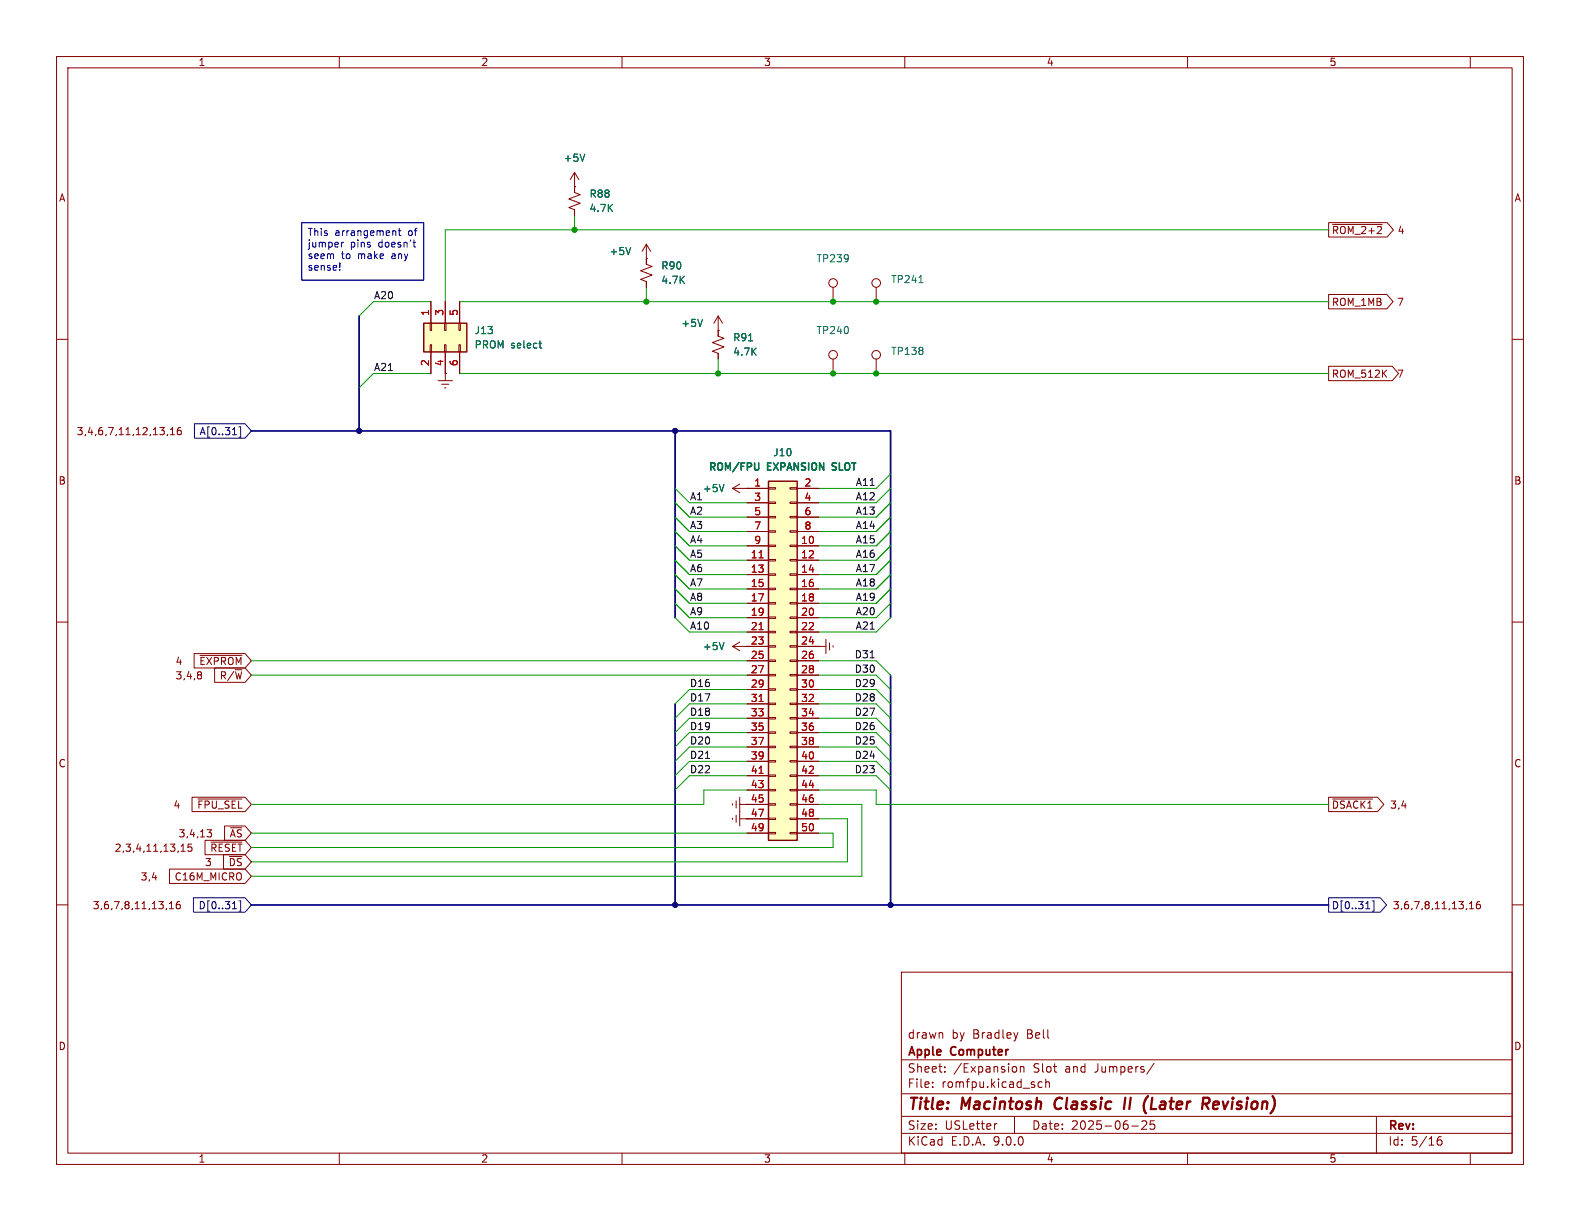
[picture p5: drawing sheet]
<svg xmlns="http://www.w3.org/2000/svg" width="279mm" height="216mm" viewBox="0 0 279 216" stroke-linecap="round" stroke-linejoin="round" font-family="sans-serif">
<g fill="none" stroke="#840000" stroke-width=".18">
<path d="M10 10h259.4v195.9h-259.4zM12 12h255.4v191.9h-255.4zM60 10v2M110 10v2M160 10v2M210 10v2M260 10v2M10 60h2M267.4 60h2M10 110h2M267.4 110h2M10 160h2"/>
<path d="M159.4 171.9h108v32h-108zM267.4 160h2M159.4 197.4h108M159.4 193.4h108M159.4 187.4h108M164.9 192.1v.2M164.9 191.4v.1M166.6 182.7l.1 .9M167.1 189.4v.2M167.1 188.7v.1M176.3 198.7l-.3 .1M179.4 197.4v3"/>
<path d="M179.5 188.6l.3 .3v.4l-.3 .3M180 182.6l-.4 1M180.4 188.7l.2-.1 .4 .1 .1 .9M180.4 188.6v1M184.3 191.4l-.4-.1-.3 .3v.4l.1 .2h.6M184.9 191.4l.2-.1 .4 .1 .1 .9M184.9 190.8v1.5M200.1 199.1h1.2M201.9 198.3l.6-.1 .2 .1 .1 .3-.9 1.1h.9M204.1 188l-1.3 1.9M204.1 198.2h-.7v.7l.2-.1h.5l.1 .2-.1 .5-.2 .2-.5-.2M243.4 197.4v6.5"/>
<path d="M60 203.9v2M110 203.9v2M159.4 200.4h108M160 203.9v2M210 203.9v2M254.1 201.8l.3-.2h.5l.1 .2v.4l-.3 .3-.4-.1-.2-.2M254.9 201a.59 .59 0 0 0-.8 .6M260 203.9v2"/>
</g>
<path d="M186.8 194.4a1.27 1.27 0 0 0 0 1.6M199 194.1l-.3 2M203 193.8l-.1 .1M203.8 194.1l-.3 2h1M213.2 195.2l.5 .9M213.6 194.1l.1 .1a.54 .54 0 0 1-.1 .9M215.3 194.8l-.6 .1-.2 .9 .2 .3h.4M215.5 195.2l-1 .2" fill="none" stroke="#840000" stroke-width=".4"/>
<path d="M74.9 57.2h7.6v5h-7.6z" fill="#ffffc2"/>
<path d="M74.9 57.2h7.6v5h-7.6z" fill="none" stroke="#840000" stroke-width=".25"/>
<path d="M76.1 57.2h.2v1.2h-.2zM76.2 53.3v3.9M78.6 57.2h.3v1.2h-.3zM78.7 53.3v3.9M81.2 57.2h.2v1.2h-.2zM81.3 53.3v3.9M76.1 61h.2v1.2h-.2zM76.2 62.2v3.8M78.6 61h.3v1.2h-.3zM78.7 62.2v3.8M81.2 61h.2v1.2h-.2zM81.3 62.2v3.8" fill="none" stroke="#840000" stroke-width=".18"/>
<path d="M95.3 60.7h.5M95.5 61.4l.3 .1" fill="none" stroke="#006464" stroke-width=".18"/>
<path d="M135.9 85.1h5.1v63.5h-5.1z" fill="#ffffc2"/>
<path d="M135.9 85.1h5.1v63.5h-5.1z" fill="none" stroke="#840000" stroke-width=".25"/>
<g fill="none" stroke="#840000" stroke-width=".18">
<path d="M101.6 33h.1M101.6 30.5v3.5l1 .4-2 .8 2 .7-2 .8 1 .4v1M101.6 30.5l.8 1.3M101.6 30.5l-.8 1.3M234.9 39.4h10.4l1.1 1.2-1.1 1.3h-10.4zM235.7 39.7h8.7M76.2 53.3v3.9M78.7 53.3v3.9M81.3 53.3v3.9M114.3 45.7h.1M114.3 43.2v3.5l1 .4-2 .8 2 .7-2 .8 1 .4v1M114.3 43.2l.8 1.3"/>
<path d="M114.3 43.2l-.8 1.3M127 55.9v3.5l1 .4-2 .8 2 .7-2 .8 1 .4v1M127 58.4h.1M127 55.9l.8 1.3M127 55.9l-.8 1.3M147.3 50.8v2.5M154.9 50.8v2.5M234.9 52.1h10.3l1.1 1.2-1.1 1.3h-10.3zM29.7 76.8l-.2 .3M30.1 76.9h.8M30.1 76l.4-.4v1.3M32 75.6l-.4 .1a.86 .86 0 0 0 0 1.2l.4-.2 .1-.4-.3-.2h-.3l-.2 .2"/>
<path d="M76.2 62.2v3.8M77.5 67.3h2.5M78.1 67.9h1.3M78.6 68.6h.3M78.7 66h.1M78.7 62.2v5.1M81.3 62.2v3.8M147.3 63.5v2.5M154.9 63.5v2.5M234.9 64.8h11.3l1.1 1.2-1.1 1.3h-11.3zM129.5 86.4h6.4M129.5 86.4l1.3 .7"/>
<path d="M130.8 85.6l-1.3 .8M132.1 86.4h.1M132.1 88.9h3.8M132.1 91.4h3.8M132.1 94h3.8M132.1 96.5h3.8M132.1 99.1h3.8M135.9 86.2h1.3v.3h-1.3zM135.9 88.8h1.3v.2h-1.3zM135.9 91.3h1.3v.3h-1.3zM135.9 93.9h1.3v.2h-1.3zM135.9 96.4h1.3v.2h-1.3z"/>
<path d="M135.9 98.9h1.3v.3h-1.3zM139.7 86.2h1.3v.3h-1.3zM139.7 88.8h1.3v.2h-1.3zM139.7 91.3h1.3v.3h-1.3zM139.7 93.9h1.3v.2h-1.3zM139.7 96.4h1.3v.2h-1.3zM139.7 98.9h1.3v.3h-1.3zM141 86.4h3.8M141 88.9h3.8M141 91.4h3.8M141 94h3.8M141 96.5h3.8"/>
<path d="M141 99.1h3.8M34.3 115.6h9l1.1 1.2-1.1 1.3h-9zM35.4 115.9h7.4M35.4 118.8l.2 .2-.2 .3 .2 .3v.2l-.2 .3M38 118.1h5.3l1.1 1.3-1.1 1.3h-5.3zM129.5 114.3h6.4M129.5 114.3l1.3 .8M130.8 113.5l-1.3 .8M132.1 114.3h.1M132.1 101.6h3.8M132.1 104.1h3.8M132.1 106.7h3.8"/>
<path d="M132.1 109.2h3.8M132.1 111.8h3.8M132.1 116.8h3.8M132.1 119.4h3.8M135.9 101.5h1.3v.2h-1.3zM135.9 104h1.3v.3h-1.3zM135.9 106.6h1.3v.2h-1.3zM135.9 109.1h1.3v.2h-1.3zM135.9 111.6h1.3v.3h-1.3zM135.9 114.2h1.3v.2h-1.3zM135.9 116.7h1.3v.3h-1.3zM135.9 119.3h1.3v.2h-1.3z"/>
<path d="M139.7 101.5h1.3v.2h-1.3zM139.7 104h1.3v.3h-1.3zM139.7 106.6h1.3v.2h-1.3zM139.7 109.1h1.3v.2h-1.3zM139.7 111.6h1.3v.3h-1.3zM139.7 114.2h1.3v.2h-1.3zM139.7 116.7h1.3v.3h-1.3zM139.7 119.3h1.3v.2h-1.3zM141 101.6h3.8M141 104.1h3.8M141 106.7h3.8M141 109.2h3.8"/>
<path d="M141 111.8h3.8M141 114.3h5M141 116.8h3.8M141 119.4h3.8M144.8 114.3h.1M146 113v2.6M146.7 113.7v1.2M147.3 114.2v.2M132.1 121.9h3.8M132.1 124.5h3.8M132.1 127h3.8M132.1 129.5h3.8"/>
<path d="M132.1 132.1h3.8M132.1 134.6h3.8M132.1 137.2h3.8M132.1 139.7h3.8M135.9 121.8h1.3v.2h-1.3zM135.9 124.3h1.3v.3h-1.3zM135.9 126.9h1.3v.2h-1.3zM135.9 129.4h1.3v.3h-1.3zM135.9 132h1.3v.2h-1.3zM135.9 134.5h1.3v.2h-1.3zM135.9 137h1.3v.3h-1.3zM135.9 139.6h1.3v.2h-1.3z"/>
<path d="M139.7 121.8h1.3v.2h-1.3zM139.7 124.3h1.3v.3h-1.3zM139.7 126.9h1.3v.2h-1.3zM139.7 129.4h1.3v.3h-1.3zM139.7 132h1.3v.2h-1.3zM139.7 134.5h1.3v.2h-1.3zM139.7 137h1.3v.3h-1.3zM139.7 139.6h1.3v.2h-1.3zM141 121.9h3.8M141 124.5h3.8M141 127h3.8M141 129.5h3.8"/>
<path d="M141 132.1h3.8M141 134.6h3.8M141 137.2h3.8M141 139.7h3.8M30 159.8l.3-.4v1.3M30 153.7h13.3l1.1 1.2-1.1 1.3h-13.3zM31.8 159.4l-.4 .1a.86 .86 0 0 0 0 1.2l.4-.1 .1-.5-.2-.2h-.3l-.2 .2M32 150.5h.7M32 149.6l.4-.3v1.2M33.9 149.3h-.6l-.1 .6 .2-.2 .4 .1 .1 .2v.4l-.2 .1-.5-.1M34 141h9.3l1.1 1.2-1.1 1.3h-9.3zM35 141.3h7.8"/>
<path d="M36.3 148.6h7l1.1 1.3-1.1 1.2h-7zM36.6 146.7h.8l-.4 .5 .3 .1 .1 .4-.2 .3h-.4M37.3 148.9h5.5M39.5 151.1h3.8l1.1 1.3-1.1 1.3h-3.8zM39.7 146h3.6l1.1 1.3-1.1 1.3h-3.6zM129.5 142.1v.3M129.5 144.7v.2M130.2 141.6v1.3M130.2 144.1v1.3M130.8 142.2h5.1M130.8 144.8h5.1M130.8 141v5.1"/>
<path d="M132.1 142.2h.1M132.1 144.8h.1M132.1 147.3h3.8M135.9 142.1h1.3v.3h-1.3zM135.9 144.7h1.3v.2h-1.3zM135.9 147.2h1.3v.2h-1.3zM139.7 142.1h1.3v.3h-1.3zM139.7 144.7h1.3v.2h-1.3zM139.7 147.2h1.3v.2h-1.3zM141 142.2h3.8M141 144.8h3.8M141 147.3h3.8"/>
<path d="M234.9 141h8.7l1.1 1.2-1.1 1.3h-8.7zM235.7 141.3h7M259.9 159.8l.3-.4v1.3M261.7 159.4l-.4 .1a.86 .86 0 0 0 0 1.2l.4-.1 .1-.5-.2-.2h-.3l-.2 .2M30 160.7h.7M259.9 160.7h.7"/>
<circle cx="147.3" cy="50" r=".76"/>
<circle cx="154.9" cy="50" r=".76"/>
<circle cx="147.3" cy="62.7" r=".76"/>
<circle cx="154.9" cy="62.7" r=".76"/>
</g>
<path d="M134.2 98.6h.8M134.2 111.3h.8M134.2 124h.8M134.2 136.7h.8" fill="none" stroke="#a90000" stroke-width=".18"/>
<path d="M134.2 81.9v1l-.2 .2h-.3" fill="none" stroke="#006464" stroke-width=".25"/>
<path d="M103.4 27.2l-.4 1.3M111.5 43.8l-.4 1.2M124.2 56.5l-.4 1.2M162.5 50h.7M95.3 60.7h.5M95.5 61.4l.3 .1M132.4 60.3h.7M128 85.7l-.4 1.2M128 113.6l-.4 1.3" fill="none" stroke="#006464" stroke-width=".18"/>
<path d="M34.4 74.9h8.9l1.1 1.3-1.1 1.3h-8.9zM41.1 76.9h.7M42.3 75.5h.3v1.8h-.3M34.2 158.7h9.1l1.1 1.3-1.1 1.3h-9.1zM42.3 159.3h.3v1.8h-.3M234.9 158.7h9.2l1.1 1.3-1.1 1.3h-9.2zM242.7 159.3h.3v1.8h-.3M41.1 160.7h.7M241.5 160.7h.7" fill="none" stroke="#000084" stroke-width=".18"/>
<path d="M153.9 116.3h.7M124.7 134.1h.8" fill="none" stroke="#0f0f0f" stroke-width=".18"/>
<path d="M63.5 55.9v20.3M44.4 76.2h113.1v33M119.4 76.2v33M157.5 119.4v40.6M119.4 124.5v35.5M44.4 160h190.5" fill="none" stroke="#000084" stroke-width=".3"/>
<g fill="none" stroke="#009600" stroke-width=".18">
<path d="M101.6 38.1v2.5M76.2 53.3h-10.2l-2.5 2.6M81.3 53.3h153.6M114.3 50.8v2.5M234.9 40.6h-156.2v12.7M76.2 66h-10.2l-2.5 2.6M81.3 66h153.6M127 63.5v2.5M119.4 88.9l2.5 2.5h10.2M119.4 99.1l2.5 2.5h10.2M119.4 96.5l2.5 2.6h10.2M119.4 94l2.5 2.5h10.2"/>
<path d="M119.4 86.4l2.5 2.5h10.2M119.4 91.4l2.5 2.6h10.2M157.5 88.9l-2.6 2.5h-10.1M157.5 99.1l-2.6 2.5h-10.1M157.5 96.5l-2.6 2.6h-10.1M157.5 94l-2.6 2.5h-10.1M157.5 83.8l-2.6 2.6h-10.1M157.5 86.4l-2.6 2.5h-10.1M157.5 91.4l-2.6 2.6h-10.1M44.4 116.8h87.7M44.4 119.4h87.7M119.4 101.6l2.5 2.5h10.2"/>
<path d="M119.4 106.7l2.5 2.5h10.2M119.4 109.2l2.5 2.6h10.2M119.4 104.1l2.5 2.6h10.2M144.8 116.8h10.1l2.6 2.6M144.8 119.4h10.1l2.6 2.5M157.5 101.6l-2.6 2.5h-10.1M157.5 106.7l-2.6 2.5h-10.1M157.5 109.2l-2.6 2.6h-10.1M157.5 104.1l-2.6 2.6h-10.1M132.1 121.9h-10.2l-2.5 2.6M132.1 132.1h-10.2l-2.5 2.5M132.1 137.2h-10.2l-2.5 2.5"/>
<path d="M132.1 139.7h-7.6v2.5h-80.1M132.1 134.6h-10.2l-2.5 2.6M132.1 129.5h-10.2l-2.5 2.6M132.1 127h-10.2l-2.5 2.5M132.1 124.5h-10.2l-2.5 2.5M144.8 121.9h10.1l2.6 2.6M144.8 132.1h10.1l2.6 2.5M144.8 137.2h10.1l2.6 2.5M144.8 139.7h10.1v2.5h80M144.8 134.6h10.1l2.6 2.6M144.8 129.5h10.1l2.6 2.6M144.8 127h10.1l2.6 2.5"/>
<path d="M144.8 124.5h10.1l2.6 2.5M44.4 147.3h87.7M144.8 142.2h7.6v12.7h-108M144.8 147.3h2.5v2.6h-102.9M144.8 144.8h5.1v7.6h-105.5"/>
</g>
<path d="M53.3 39.4h21.6v10.1h-21.6zM60 46.6l.1 .7M60.1 47.7v.1M60.1 46.5v.8M60.1 46.6v.7M60.4 42.8v.9M60.4 43v.1M69.8 40.8l.2 .2v.6M70.4 40.8h.5M70.6 40.4v1.1l.3 .1M73 42.8h.5M73.3 43.6l.2 .1" fill="none" stroke="#0000c2" stroke-width=".18"/>
<g fill="#009600" stroke="#009600" stroke-width=".18">
<circle cx="127" cy="66" r=".46"/>
<circle cx="101.6" cy="40.6" r=".46"/>
<circle cx="114.3" cy="53.3" r=".46"/>
<circle cx="154.9" cy="66" r=".46"/>
<circle cx="147.3" cy="66" r=".46"/>
<circle cx="154.9" cy="53.3" r=".46"/>
<circle cx="147.3" cy="53.3" r=".46"/>
</g>
<g fill="#000084" stroke="#000084" stroke-width=".18">
<circle cx="119.4" cy="76.2" r=".46"/>
<circle cx="63.5" cy="76.2" r=".46"/>
<circle cx="119.4" cy="160" r=".46"/>
<circle cx="157.5" cy="160" r=".46"/>
</g>
<g font-size="2.8" fill="#840000">
<text x="160.4" y="196.8">Title:</text>
<text x="170.1" y="196.8">Macintosh</text>
<text x="187.3" y="196.8">Classic</text>
<text x="200.4" y="196.8">II</text>
<text x="204.6" y="196.8">(Later</text>
<text x="215.8" y="196.8">Revision)</text>
</g>
<g font-size="2.1" fill="#840000">
<text x="160.4" y="183.9">drawn</text>
<text x="168.3" y="183.9">by</text>
<text x="172.1" y="183.9">Bradley</text>
<text x="181.7" y="183.9">Bell</text>
<text x="160.4" y="189.9">Sheet:</text>
<text x="160.4" y="187.1">Apple</text>
<text x="168.2" y="187.1">Computer</text>
<text x="168.6" y="189.9">/Expansion</text>
<text x="182.8" y="189.9">Slot</text>
<text x="188.5" y="189.9">and</text>
<text x="193.9" y="189.9">Jumpers/</text>
<text x="160.4" y="192.6">File:</text>
<text x="166.5" y="192.6">romfpu.kicad_sch</text>
<text x="160.4" y="202.8">KiCad</text>
<text x="160.4" y="200">Size:</text>
<text x="167.1" y="200">USLetter</text>
<text x="168.1" y="202.8">E.D.A.</text>
<text x="175.7" y="202.8">9.0.0</text>
<text x="182.4" y="200">Date:</text>
<text x="189.4" y="200">2025-06-25</text>
<text x="245.4" y="200.2">Rev:</text>
<text x="245.4" y="202.8">Id:</text>
<text x="249.5" y="202.8">5/16</text>
</g>
<g font-size="1.8" fill="#840000">
<text x="35" y="11.9">1</text>
<text x="85" y="11.9">2</text>
<text x="135" y="11.9">3</text>
<text x="185" y="11.9">4</text>
<text x="235" y="11.9">5</text>
<text x="10.3" y="35.9">A</text>
<text x="267.7" y="35.9">A</text>
<text x="235.4" y="41.6">~{ROM_2+2}</text>
<text x="247.1" y="41.6">4</text>
<text x="235.4" y="54.3">ROM_1MB</text>
<text x="246.9" y="54.3">7</text>
<text x="235.4" y="67">ROM_512K</text>
<text x="246.9" y="67">7</text>
<text x="13.5" y="77.2">3,4,6,7,11,12,13,16</text>
<text x="10.3" y="85.9">B</text>
<text x="267.7" y="85.9">B</text>
<text x="30.9" y="117.8">4</text>
<text x="35.1" y="117.8">~{EXPROM}</text>
<text x="30.9" y="120.3">3,4,8</text>
<text x="38.8" y="120.3">R/~{W}</text>
<text x="10.3" y="135.9">C</text>
<text x="267.7" y="135.9">C</text>
<text x="30.6" y="143.2">4</text>
<text x="34.8" y="143.2">~{FPU_SEL}</text>
<text x="235.4" y="143.2">~{DSACK1} 3,4</text>
<text x="31.5" y="148.3">3,4,13</text>
<text x="40.5" y="148.3">~{AS}</text>
<text x="20.2" y="150.8">2,3,4,11,13,15</text>
<text x="24.8" y="155.9">3,4</text>
<text x="30.8" y="155.9">C16M_MICRO</text>
<text x="36.1" y="153.4">3</text>
<text x="37.1" y="150.8">~{RESET}</text>
<text x="40.3" y="153.4">~{DS}</text>
<text x="16.3" y="161">3,6,7,8,11,13,16</text>
<text x="246.2" y="161">3,6,7,8,11,13,16</text>
<text x="10.3" y="185.9">D</text>
<text x="267.7" y="185.9">D</text>
<text x="35" y="205.8">1</text>
<text x="85" y="205.8">2</text>
<text x="135" y="205.8">3</text>
<text x="185" y="205.8">4</text>
<text x="235" y="205.8">5</text>
</g>
<g font-size="1.8" fill="#006464">
<text x="99.6" y="28.8">+5V</text>
<text x="104.1" y="35.2">R88</text>
<text x="104.1" y="37.7">4.7K</text>
<text x="107.7" y="45.3">+5V</text>
<text x="116.8" y="47.9">R90</text>
<text x="144.3" y="46.6">TP239</text>
<text x="116.8" y="50.4">4.7K</text>
<text x="157.5" y="50.3">TP241</text>
<text x="83.8" y="59.3">J13</text>
<text x="120.4" y="58">+5V</text>
<text x="144.3" y="59.3">TP240</text>
<text x="83.8" y="61.8">PROM select</text>
<text x="129.5" y="60.6">R91</text>
<text x="129.5" y="63.1">4.7K</text>
<text x="157.5" y="63">TP138</text>
<text x="125.1" y="83.6">ROM/FPU</text>
<text x="135.7" y="83.6">EXPANSION</text>
<text x="136.6" y="80.9">J10</text>
<text x="147.7" y="83.6">SLOT</text>
<text x="124.2" y="87.2">+5V</text>
<text x="124.2" y="115.2">+5V</text>
</g>
<g font-size="1.8" fill="#0000c2">
<text x="54.3" y="42">This</text>
<text x="54.3" y="44.1">jumper</text>
<text x="54.3" y="46.1">seem</text>
<text x="59.2" y="42">arrangement</text>
<text x="60.4" y="46.1">to</text>
<text x="61.9" y="44.1">pins</text>
<text x="63.4" y="46.1">make</text>
<text x="67" y="44.1">doesn't</text>
<text x="69.5" y="46.1">any</text>
<text x="72.3" y="42">of</text>
<text x="54.3" y="48.2">sense!</text>
</g>
<g font-size="1.8" fill="#0f0f0f">
<text x="66" y="53">A20</text>
<text x="66" y="65.7">A21</text>
<text x="121.9" y="88.6">A1</text>
<text x="151.2" y="88.6">A12</text>
<text x="151.2" y="86">A11</text>
<text x="121.9" y="93.6">A3</text>
<text x="121.9" y="91.1">A2</text>
<text x="151.2" y="93.6">A14</text>
<text x="151.2" y="91.1">A13</text>
<text x="121.9" y="101.3">A6</text>
<text x="121.9" y="98.7">A5</text>
<text x="121.9" y="96.2">A4</text>
<text x="151.2" y="96.2">A15</text>
<text x="151.2" y="98.7">A16</text>
<text x="151.2" y="101.3">A17</text>
<text x="121.9" y="106.3">A8</text>
<text x="121.9" y="103.8">A7</text>
<text x="151.2" y="103.8">A18</text>
<text x="151.2" y="106.3">A19</text>
<text x="121.9" y="108.9">A9</text>
<text x="121.9" y="111.4">A10</text>
<text x="151.2" y="108.9">A20</text>
<text x="151.2" y="111.4">A21</text>
<text x="151" y="119">D30</text>
<text x="151" y="116.5">D31</text>
<text x="121.9" y="124.1">D17</text>
<text x="121.9" y="121.6">D16</text>
<text x="151" y="121.6">D29</text>
<text x="151" y="124.1">D28</text>
<text x="121.9" y="131.7">D20</text>
<text x="121.9" y="129.2">D19</text>
<text x="121.9" y="126.7">D18</text>
<text x="151" y="131.7">D25</text>
<text x="151" y="129.2">D26</text>
<text x="151" y="126.7">D27</text>
<text x="121.9" y="134.3">D21</text>
<text x="121.9" y="136.8">D22</text>
<text x="151" y="136.8">D23</text>
<text x="151" y="134.3">D24</text>
</g>
<g font-size="1.8" fill="#a90000">
<text x="75.9" y="56" transform="rotate(-90 75.9 56)">1</text>
<text x="78.5" y="56" transform="rotate(-90 78.5 56)">3</text>
<text x="81" y="56" transform="rotate(-90 81 56)">5</text>
<text x="75.9" y="64.8" transform="rotate(-90 75.9 64.8)">2</text>
<text x="78.5" y="64.8" transform="rotate(-90 78.5 64.8)">4</text>
<text x="81" y="64.8" transform="rotate(-90 81 64.8)">6</text>
<text x="133.3" y="86.1">1</text>
<text x="133.3" y="88.6">3</text>
<text x="142.2" y="86.1">2</text>
<text x="142.2" y="88.6">4</text>
<text x="133.3" y="91.2">5</text>
<text x="133.3" y="93.7">7</text>
<text x="142.2" y="91.2">6</text>
<text x="142.2" y="93.7">8</text>
<text x="132.7" y="98.8">11</text>
<text x="132.7" y="101.3">13</text>
<text x="133.3" y="96.3">9</text>
<text x="141.6" y="96.3">10</text>
<text x="141.6" y="98.8">12</text>
<text x="141.6" y="101.3">14</text>
<text x="132.7" y="103.9">15</text>
<text x="132.7" y="106.4">17</text>
<text x="141.6" y="103.9">16</text>
<text x="141.6" y="106.4">18</text>
<text x="132.7" y="109">19</text>
<text x="132.7" y="111.5">21</text>
<text x="141.6" y="109">20</text>
<text x="141.6" y="111.5">22</text>
<text x="132.7" y="114">23</text>
<text x="132.7" y="116.6">25</text>
<text x="132.7" y="119.1">27</text>
<text x="141.6" y="114">24</text>
<text x="141.6" y="116.6">26</text>
<text x="141.6" y="119.1">28</text>
<text x="132.7" y="121.7">29</text>
<text x="132.7" y="124.2">31</text>
<text x="141.6" y="121.7">30</text>
<text x="141.6" y="124.2">32</text>
<text x="132.7" y="126.7">33</text>
<text x="132.7" y="129.3">35</text>
<text x="132.7" y="131.8">37</text>
<text x="141.6" y="126.7">34</text>
<text x="141.6" y="129.3">36</text>
<text x="141.6" y="131.8">38</text>
<text x="132.7" y="134.4">39</text>
<text x="132.7" y="136.9">41</text>
<text x="141.6" y="134.4">40</text>
<text x="141.6" y="136.9">42</text>
<text x="132.7" y="139.4">43</text>
<text x="132.7" y="142">45</text>
<text x="141.6" y="139.4">44</text>
<text x="141.6" y="142">46</text>
<text x="132.7" y="144.5">47</text>
<text x="132.7" y="147.1">49</text>
<text x="141.6" y="144.5">48</text>
<text x="141.6" y="147.1">50</text>
</g>
<g font-size="1.8" fill="#000084">
<text x="35.2" y="77.2">A[0..31]</text>
<text x="35" y="161">D[0..31]</text>
<text x="235.4" y="161">D[0..31]</text>
</g>
</svg>
